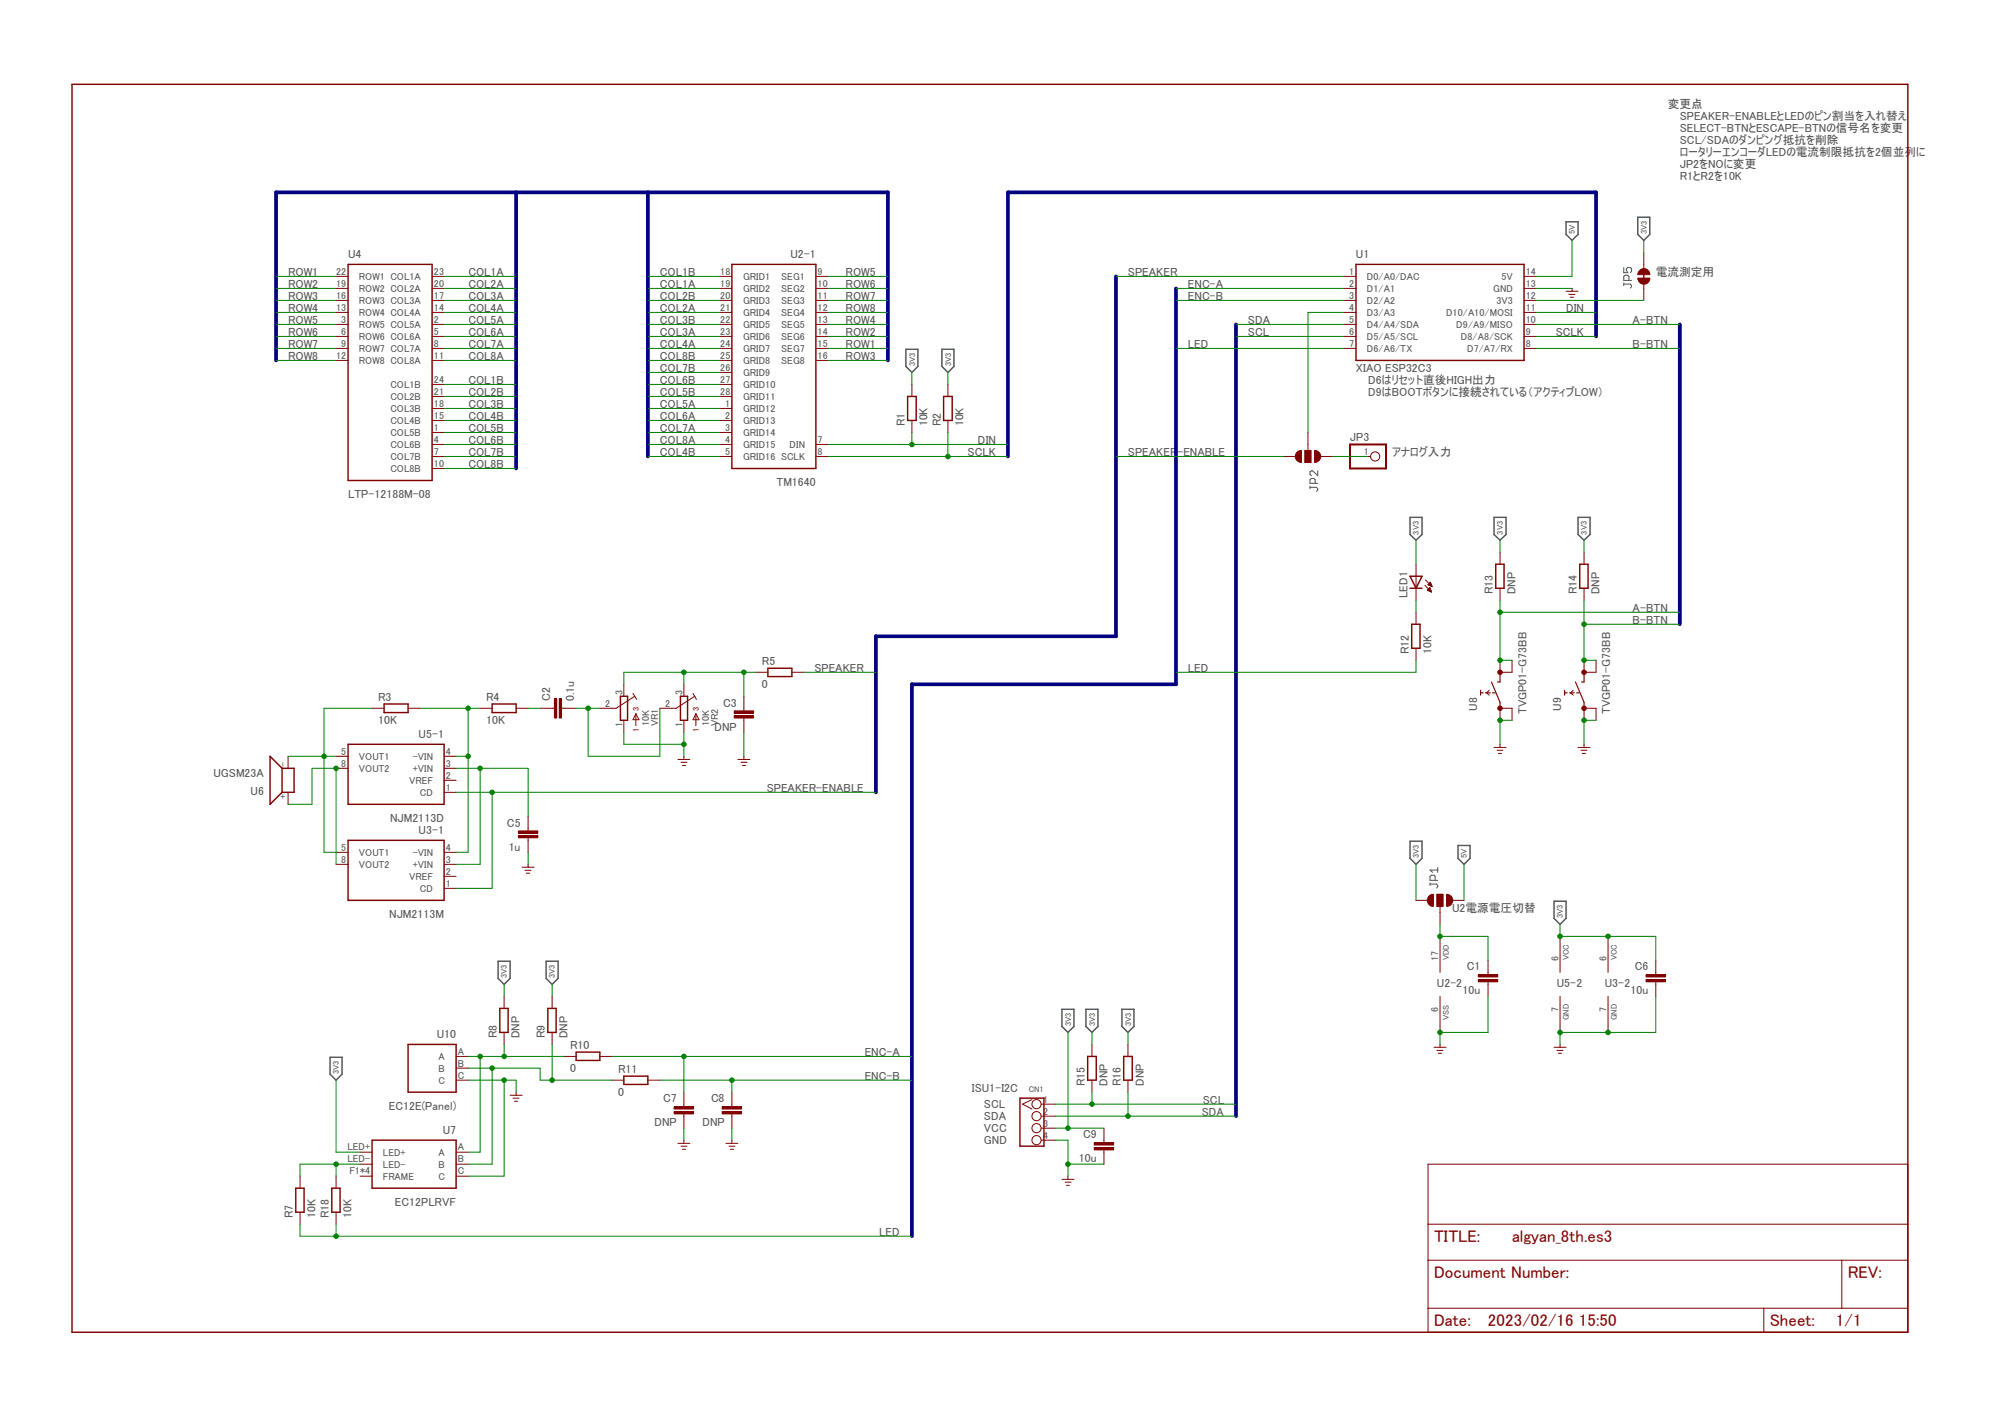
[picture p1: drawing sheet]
<svg xmlns="http://www.w3.org/2000/svg" width="297mm" height="210mm" viewBox="0 0 297 210" stroke-linecap="round" stroke-linejoin="round" font-family="sans-serif">
<path d="M10.3 12.3l276.4 185.4M286.7 12.3l-276.4 185.4" fill="none" stroke="#fff" stroke-width=".15"/>
<g fill="none" stroke="#505050" stroke-width=".15">
<path d="M240.5 39.6v.8h.6l-.2-.4v-.2l.2-.2h.4l.2 .2v.4l-.2 .2M240.5 42.1h1l.2 .2-.2 .4M240.5 41.9v.4M241.3 41.5v-.6l-.2-.1h-.4l-.2 .1v.6h1.2M194.1 72.2h.9l.2 .2-.2 .4M194.1 72v.4M194.8 71.6v-.6l-.2-.1h-.3l-.2 .1v.6h1.1M195.2 69.7v.7l-.8-.7-.3 .2v.4l.2 .1M211.8 130.9h1l.2 .2-.2 .4M211.8 130.8v.3M212.6 130.4v-.6l-.2-.2h-.4l-.2 .2v.6h1.2M213 128.5v.7"/>
<path d="M213 128.9h-1.2l.4 .3"/>
</g>
<g fill="none" stroke="#505050" stroke-width=".21">
<path d="M232 32.9h1.8v1.8l-.9 .9-.9-.9zM242.6 32.2h1.8v2.5l-.9 .9-.9-.9zM134.2 51.7h1.8v2.6l-.9 .9-.9-.9zM139.5 51.7h1.8v2.6l-.9 .9-.9-.9zM208.9 76.6h1.8v2.6l-.9 .8-.9-.8zM221.3 76.6h1.8v2.6l-.9 .8-.9-.8zM233.8 76.6h1.7v2.6l-.8 .8-.9-.8zM208.9 124.6h1.8v2.5l-.9 .9-.9-.9zM216 125.2h1.8v1.9l-.9 .9-.9-.9zM230.2 133.5h1.8v2.5l-.9 .9-.9-.9zM48.9 156.6h1.8v2.5l-.9 .9-.9-.9zM73.8 142.4h1.8v2.5l-.9 .9-.9-.9z"/>
<path d="M80.9 142.4h1.8v2.5l-.9 .9-.9-.9zM157.3 149.5h1.8v2.5l-.9 .9-.9-.9zM160.9 149.5h1.7v2.5l-.8 .9-.9-.9zM166.2 149.5h1.8v2.5l-.9 .9-.9-.9z"/>
</g>
<path d="M10.7 12.5h271.9v184.8h-271.9zM51.6 39.2h12.4v32h-12.4zM108.4 39.2h12.5v30.2h-12.5zM200.9 39.2h24.9v14.2h-24.9zM55.1 168.9h12.5v7.1h-12.5z" fill="none" stroke="#800000" stroke-width=".21"/>
<g fill="none" stroke="#800000" stroke-width=".15">
<path d="M49.8 42.7h1.8M49.8 44.5h1.8M49.8 40.9h1.8M49.8 46.3h1.8M49.8 48h1.8M49.8 49.8h1.8M49.8 51.6h1.8M49.8 53.4h1.8M64 42.7h1.8M64 44.5h1.8M64 40.9h1.8M64 46.3h1.8"/>
<path d="M64 48h1.8M64 49.8h1.8M64 51.6h1.8M64 53.4h1.8M64 56.9h1.8M64 58.7h1.8M106.6 42.7h1.8M106.6 44.5h1.8M106.6 40.9h1.8M106.6 46.3h1.8M106.6 48h1.8M106.6 49.8h1.8"/>
<path d="M106.6 51.6h1.8M106.6 53.4h1.8M106.6 56.9h1.8M106.6 58.7h1.8M106.6 55.2h1.8M120.9 42.7h1.7M120.9 44.5h1.7M120.9 40.9h1.7M120.9 46.3h1.7M120.9 48h1.7M120.9 49.8h1.7M120.9 51.6h1.7"/>
<path d="M120.9 53.4h1.7M199.1 42.7h1.8M199.1 44.5h1.8M199.1 40.9h1.8M199.1 46.3h1.8M199.1 48h1.8M199.1 49.8h1.8M199.1 51.6h1.8M225.8 42.7h1.7M225.8 44.5h1.7M225.8 40.9h1.7M225.8 46.3h1.7"/>
<path d="M225.8 48h1.7M225.8 49.8h1.7M225.8 51.6h1.7M64 60.5h1.8M64 62.3h1.8M64 64.1h1.8M64 65.8h1.8M64 67.6h1.8M64 69.4h1.8M106.6 60.5h1.8M106.6 62.3h1.8M106.6 64.1h1.8"/>
<path d="M106.6 65.8h1.8M106.6 67.6h1.8M120.9 65.8h1.7M120.9 67.6h1.7M222.2 99.6h1.8M220.6 102.2l-.4 .4 .4 .4M222.2 104.9h1.8M213.3 138.7v5.3M213.3 147.6v5.3M53.3 172.4h1.8M53.3 170.6h1.8M53.3 174.2h1.8"/>
<path d="M67.6 172.4h1.7M67.6 170.6h1.7M67.6 174.2h1.7M211.5 172.4h71.1v24.9h-71.1zM211.5 186.6h71.1M211.5 193.8h71.1M211.5 181.3h71.1M261.3 193.8v3.5M272.8 186.6v7.2"/>
</g>
<path d="M222.2 99.6v1.4h-.4M219.3 102.6h.4M219.3 102.2v.8M220 102.6h.8M220.9 101l1.3 3v.9M221.1 102.6h.4" fill="none" stroke="#800000" stroke-width=".17"/>
<circle cx="222.2" cy="104.9" r=".33" fill="#800000"/>
<circle cx="222.2" cy="104.9" r=".33" fill="none" stroke="#800000" stroke-width=".15"/>
<circle cx="222.2" cy="99.6" r=".33" fill="#800000"/>
<g fill="none" stroke="#800000" stroke-width=".15">
<path d="M222.2 97.8v1.8M224 97.8v1.8M234.7 99.6h1.7M222.2 104.9v1.8M224 104.9v1.8M233 102.2l-.3 .4 .3 .4M234.7 104.9h1.7"/>
<circle cx="222.2" cy="99.6" r=".33"/>
</g>
<path d="M234.7 99.6v1.4h-.4M231.8 102.6h.4M231.8 102.2v.8M232.5 102.6h.7M233.4 101l1.3 3v.9M233.6 102.6h.3" fill="none" stroke="#800000" stroke-width=".17"/>
<circle cx="234.7" cy="104.9" r=".33" fill="#800000"/>
<circle cx="234.7" cy="104.9" r=".33" fill="none" stroke="#800000" stroke-width=".15"/>
<circle cx="234.7" cy="99.6" r=".33" fill="#800000"/>
<g fill="none" stroke="#800000" stroke-width=".15">
<path d="M135.1 56.9v1.8M140.4 56.9v1.8M232 43.1h1.8M232.4 43.6h.9M232.6 44h.5M232.9 42.7v.4M135.1 62.3v1.8M140.4 62.3v1.8M112 99.6h1.7M117.3 99.6h1.8M209.8 83.6v5.3M209.8 90.7v1.8"/>
<path d="M209.8 96v1.8M211.1 86.7l.9 1M211.2 85.9l.9 1M211.5 87.4h.4M211.5 87.3h.4M211.5 86.6h.5M211.5 87.5h.5M211.6 86.5h.4M211.6 87.3h.3M211.6 86.7h.4M211.6 87.5h.4M211.6 87.2h.3"/>
<path d="M211.7 86.5h.3M211.7 87.2h.1M211.7 86.4h.3M211.7 87.1h.1M211.8 86.7h.3M211.8 86.4h.1M211.8 87.5h.2M211.8 86.3h.1M211.8 87l.2 .7-.5-.3zM211.8 87.1h.1M211.9 86.2l.2 .7-.6-.3zM211.9 86.7h.2"/>
<path d="M211.9 86.3h.1M211.9 87.6h.1M212 86.8h.1M212 87.7h.1M212.1 86.9h.1M222.2 81.8v1.8M222.2 87.1v1.8M234.7 81.8v1.8M234.7 87.1v1.8M234.7 97.8v1.8M236.4 97.8v1.8M42.7 112v1.8"/>
<path d="M42.7 117.3v1.8M49.8 113.8h1.8M49.8 112h1.8M55.1 104.9h1.8M60.5 104.9h1.7M65.8 117.3h1.8M65.8 115.6h1.8M65.8 113.8h1.8M65.8 112h1.8M71.1 104.9h1.8M76.5 104.9h1.7M80 104.9h2.1"/>
<path d="M82.1 103.5h.4v2.8h-.4zM82.8 103.5h.4v2.8h-.4zM83.2 104.9h2.1M92.4 101.3v1.8M92.4 106.7v1.8M93.8 102.7l.2 .4M94 103.1l-2.7 1.8h-2.4M94 103.1l.3 .5M94.2 105.7v1.8M94.2 105.7l.5 .9h-.9zM100.4 112.5h1.8M100.9 112.9h.9"/>
<path d="M101.1 113.4h.5M101.3 101.3v1.8M101.3 106.7v1.8M101.3 112v.5M102.7 102.7l.2 .4M102.9 103.1l-2.7 1.8h-2.5M102.9 103.1l.3 .5M103.1 105.7l.4 .9h-.8zM103.1 105.7v1.8M108.8 106h2.8v.3h-2.8zM108.8 105.3h2.8v.3h-2.8zM109.3 112.5h1.8"/>
<path d="M109.8 112.9h.9M110 113.4h.4M110.2 103.1v2.2M110.2 106.3v2.2M110.2 112v.5M221.3 110.7h1.8M221.7 111.1h.9M222 111.6h.4M222.2 110.2v.5M233.8 110.7h1.7M234.2 111.1h.9M234.4 111.6h.5"/>
<path d="M234.7 104.9v1.8M234.7 110.2v.5M236.4 104.9v1.8M76.8 123.7h2.9v.4h-2.9zM76.8 123.1h2.9v.3h-2.9zM77.3 128.4h1.8M77.8 128.9h.9M78 129.3h.4M78.2 120.9v2.1M78.2 124.1v2.1M78.2 128v.4M231.1 138.7v5.3"/>
<path d="M74.7 147.6v1.8M74.7 152.9v1.8M81.8 147.6v1.8M81.8 152.9v1.8M83.6 156.5h1.7M88.9 156.5h1.7M90.6 160h1.8M96 160h1.7M212.4 155.1h1.8M212.9 155.6h.8M213.1 156h.4M213.3 154.7v.4"/>
<path d="M230.2 155.1h1.8M230.6 155.6h.9M230.8 156h.5M231.1 147.6v5.3M231.1 154.7v.4M243.8 145.1h2.9v.3h-2.9zM243.8 144.4h2.9v.3h-2.9zM245.3 142.2v2.2M245.3 145.4v2.2M44.4 174.2v1.8M44.4 179.5v1.8M75.6 162.2h1.7"/>
<path d="M76 162.6h.9M76.2 163.1h.5M76.5 161.8v.4M99.9 164.6h2.8v.4h-2.8zM99.9 163.9h2.8v.4h-2.8zM100.4 169.3h1.8M100.9 169.8h.9M101.1 170.2h.5M101.3 161.8v2.1M101.3 165v2.1M101.3 168.9v.4M107 164.6h2.9v.4h-2.9z"/>
<path d="M107 163.9h2.9v.4h-2.9zM107.5 169.3h1.8M108 169.8h.9M108.2 170.2h.5M108.4 161.8v2.1M108.4 165v2.1M108.4 168.9v.4"/>
<circle cx="234.7" cy="99.6" r=".33"/>
</g>
<g fill="none" stroke="#800000" stroke-width=".21">
<path d="M134.5 58.7h1.2v3.6h-1.2zM139.8 58.7h1.3v3.6h-1.3zM113.7 99h3.6v1.2h-3.6zM208.9 85.3h1.8l-.9 1.8zM208.9 87.1h1.8M209.1 92.5h1.3v3.5h-1.3zM221.6 83.6h1.2v3.5h-1.2zM234 83.6h1.2v3.5h-1.2zM41.8 113.8h1.8v3.5h-1.8M41.8 113.8v3.5M41.8 113.8l-1.8-1.8v7.1l1.8-1.8M51.6 110.2h14.2v8.9h-14.2z"/>
<path d="M56.9 104.3h3.6v1.2h-3.6zM72.9 104.3h3.6v1.2h-3.6zM91.9 103.1h1.1v3.6h-1.1zM100.8 103.1h1.1v3.6h-1.1zM74 149.4h1.3v3.5h-1.3zM81.2 149.4h1.2v3.5h-1.2zM85.3 155.8h3.6v1.3h-3.6zM92.4 159.4h3.6v1.2h-3.6zM43.8 176h1.2v3.5h-1.2z"/>
</g>
<path d="M82.3 103.5v2.8M83 103.5v2.8M108.8 106.2h2.8M108.8 105.5h2.8M76.8 123.9h2.9M76.8 123.2h2.9M243.8 145.2h2.9M243.8 144.5h2.9M99.9 164.8h2.8M99.9 164.1h2.8M107 164.8h2.9M107 164.1h2.9" fill="none" stroke="#800000" stroke-width=".34"/>
<path d="M214.3 132.5a.89 .89 0 0 1 .9 .9 .89 .89 0 0 1-.9 .8z" fill-rule="evenodd" fill="#800000"/>
<path d="M214.3 132.5a.89 .89 0 0 1 .9 .9 .89 .89 0 0 1-.9 .8z" fill="none" stroke="#800000" stroke-width=".15"/>
<path d="M211.6 132.8l.2-.2 .5-.1v1.7a.89 .89 0 0 1-.8-.4 .89 .89 0 0 1 .1-1z" fill-rule="evenodd" fill="#800000"/>
<path d="M211.6 132.8l.2-.2 .5-.1v1.7a.89 .89 0 0 1-.8-.4 .89 .89 0 0 1 .1-1zM212.9 132.5h.8v1.7h-.8zM213.3 134.2v.9" fill="none" stroke="#800000" stroke-width=".15"/>
<path d="M212.9 132.5h.8v1.7h-.8z" fill-rule="evenodd" fill="#800000"/>
<g fill="none" stroke="#800000" stroke-width=".15">
<path d="M209.8 133.3h1.7M212.9 132.5h.8v1.7h-.8zM213.3 135.1v1.8M215.1 133.3h1.8M219 145.1h2.9v.3h-2.9zM219 144.4h2.9v.3h-2.9zM220.4 142.2v2.2M220.4 145.4v2.2M152.9 162.9l-1.4 .6 1.4 .8M154.3 163.5h2.1M154.3 165.3h2.1M154.3 167.1h2.1"/>
<path d="M154.3 168.9h2.1M157.3 174.7h1.8M157.8 175.1h.9M158 175.6h.4M158.2 174.2v.5M162.1 170h2.9v.3h-2.9zM162.1 169.2h2.9v.4h-2.9zM163.5 167.1v2.1M163.5 170.3v2.1"/>
<circle cx="153.5" cy="167.1" r=".68"/>
<circle cx="153.5" cy="165.3" r=".68"/>
<circle cx="153.5" cy="163.5" r=".68"/>
<circle cx="153.5" cy="168.9" r=".68"/>
</g>
<path d="M219 145.2h2.9M219 144.5h2.9M162.1 170.1h2.9M162.1 169.4h2.9" fill="none" stroke="#800000" stroke-width=".34"/>
<path d="M151.1 162.6h3.5v7.2h-3.5z" fill="none" stroke="#800000" stroke-width=".21"/>
<path d="M243 39.9l.5-.1v.9h-.9l.2-.5z" fill-rule="evenodd" fill="#800000"/>
<path d="M243 39.9l.5-.1v.9h-.9l.2-.5z" fill="none" stroke="#800000" stroke-width=".15"/>
<path d="M243.5 39.8a.83 .83 0 0 1 .9 .9h-.9z" fill-rule="evenodd" fill="#800000"/>
<path d="M243.5 39.8a.83 .83 0 0 1 .9 .9h-.9z" fill="none" stroke="#800000" stroke-width=".15"/>
<path d="M242.6 41.2h1.8a.89 .89 0 0 1-.9 .9 .89 .89 0 0 1-.9-.9z" fill-rule="evenodd" fill="#800000"/>
<g fill="none" stroke="#800000" stroke-width=".15">
<path d="M243.5 37.4v2.4M242.6 41.2h1.8a.89 .89 0 0 1-.9 .9 .89 .89 0 0 1-.9-.9zM243.5 42.1v2.4M202.6 67.6h.4M49.8 128h1.8M49.8 126.2h1.8M65.8 131.6h1.8M65.8 129.8h1.8M65.8 128h1.8M65.8 126.2h1.8M238.2 138.7v5.3M67.6 156.5h1.7"/>
<path d="M67.6 158.2h1.7M67.6 160h1.7M161.8 154.7v1.8M161.8 160v1.8M167.1 154.7v1.8M167.1 160v1.8M238.2 147.6v5.3"/>
<circle cx="203.7" cy="67.6" r=".68"/>
</g>
<path d="M243.5 40.2v1.3M51.6 124.5h14.2v8.8h-14.2zM60.5 154.7h7.1v7.1h-7.1zM161.1 156.5h1.3v3.5h-1.3zM166.5 156.5h1.2v3.5h-1.2z" fill="none" stroke="#800000" stroke-width=".21"/>
<path d="M200 65.8h5.3v3.6h-5.3z" fill="none" stroke="#800000" stroke-width=".3"/>
<path d="M192 67.1l.3-.3 .5-.1v1.8a.89 .89 0 0 1-.8-.5 .89 .89 0 0 1 0-.9z" fill-rule="evenodd" fill="#800000"/>
<path d="M192 67.1l.3-.3 .5-.1v1.8a.89 .89 0 0 1-.8-.5 .89 .89 0 0 1 0-.9z" fill="none" stroke="#800000" stroke-width=".15"/>
<path d="M194.7 66.7a.89 .89 0 0 1 .9 .9 .89 .89 0 0 1-.9 .9z" fill-rule="evenodd" fill="#800000"/>
<path d="M193.3 66.7h.9v1.8h-.9zM193.8 65.8v.9M194.7 66.7a.89 .89 0 0 1 .9 .9 .89 .89 0 0 1-.9 .9z" fill="none" stroke="#800000" stroke-width=".15"/>
<path d="M193.3 66.7h.9v1.8h-.9z" fill-rule="evenodd" fill="#800000"/>
<path d="M190.2 67.6h1.8M193.3 66.7h.9v1.8h-.9zM193.8 64.1v1.7M195.5 67.6h1.8M49.8 174.2v1.8M49.8 179.5v1.8" fill="none" stroke="#800000" stroke-width=".15"/>
<path d="M49.1 176h1.3v3.5h-1.3z" fill="none" stroke="#800000" stroke-width=".21"/>
<path d="M76.5 28.5v40.9M96 28.5v39.1M40.9 53.4v-24.9h90.6v24.9M165.3 40.9v53.3h-35.5v23.1M174.2 42.7v58.6h-39.1v81.8M183.1 48v117.3M236.4 49.8v-21.3h-87.1v39.1M248.8 48v44.5" fill="none" stroke="#000080" stroke-width=".55"/>
<path d="M135.1 55.2v1.7M140.4 55.2v1.7M231.1 136.9v1.8h14.2v3.5" fill="none" stroke="#008000" stroke-width=".15"/>
<circle cx="231.1" cy="138.7" r=".33" fill="#008000"/>
<circle cx="231.1" cy="138.7" r=".33" fill="none" stroke="#008000" stroke-width=".15"/>
<circle cx="238.2" cy="138.7" r=".33" fill="#008000"/>
<g fill="none" stroke="#008000" stroke-width=".15">
<path d="M243.5 35.6v1.8M209.8 128v5.3M74.7 145.8v1.8M81.8 145.8v1.8M158.2 152.9v14.2M156.4 167.1h7.1"/>
<circle cx="238.2" cy="138.7" r=".33"/>
</g>
<circle cx="158.2" cy="167.1" r=".33" fill="#008000"/>
<g fill="none" stroke="#008000" stroke-width=".15">
<path d="M122.6 65.8h26.7M135.1 64.1v1.7M209.8 80v3.6M222.2 80v1.8M234.7 80v1.8M49.8 160v10.6h3.5M161.8 152.9v1.8M167.1 152.9v1.8"/>
<circle cx="158.2" cy="167.1" r=".33"/>
</g>
<circle cx="135.1" cy="65.8" r=".33" fill="#008000"/>
<g fill="none" stroke="#008000" stroke-width=".15">
<path d="M227.5 46.3h8.9M122.6 67.6h26.7M140.4 64.1v3.5"/>
<circle cx="135.1" cy="65.8" r=".33"/>
</g>
<circle cx="140.4" cy="67.6" r=".33" fill="#008000"/>
<g fill="none" stroke="#008000" stroke-width=".15">
<path d="M40.9 49.8h8.9M40.9 40.9h8.9M40.9 42.7h8.9M40.9 46.3h8.9M40.9 44.5h8.9M40.9 51.6h8.9M40.9 48h8.9M40.9 53.4h8.9M65.8 49.8h10.7M65.8 40.9h10.7M65.8 42.7h10.7M65.8 46.3h10.7"/>
<path d="M65.8 44.5h10.7M65.8 51.6h10.7M65.8 48h10.7M65.8 53.4h10.7M65.8 56.9h10.7M65.8 58.7h10.7M96 49.8h10.6M96 40.9h10.6M96 42.7h10.6M96 46.3h10.6M96 44.5h10.6M96 51.6h10.6"/>
<path d="M96 48h10.6M96 53.4h10.6M96 56.9h10.6M96 58.7h10.6M96 55.2h10.6M122.6 49.8h8.9M122.6 40.9h8.9M122.6 42.7h8.9M122.6 46.3h8.9M122.6 44.5h8.9M122.6 51.6h8.9M122.6 48h8.9"/>
<path d="M122.6 53.4h8.9M227.5 49.8h8.9M65.8 60.5h10.7M65.8 62.3h10.7M65.8 64.1h10.7M65.8 65.8h10.7M65.8 67.6h10.7M65.8 69.4h10.7M96 60.5h10.6M96 62.3h10.6M96 64.1h10.6M96 65.8h10.6"/>
<path d="M96 67.6h10.6M55.1 104.9h-7.1v7.1h1.8"/>
<circle cx="140.4" cy="67.6" r=".33"/>
</g>
<circle cx="48" cy="112" r=".33" fill="#008000"/>
<g fill="none" stroke="#008000" stroke-width=".15">
<path d="M42.7 112h5.3v14.2h1.8M62.2 104.9h8.9M69.3 104.9v7.1h-1.7"/>
<circle cx="48" cy="112" r=".33"/>
</g>
<circle cx="69.3" cy="104.9" r=".33" fill="#008000"/>
<g fill="none" stroke="#008000" stroke-width=".15">
<path d="M69.3 112v14.2"/>
<circle cx="69.3" cy="104.9" r=".33"/>
</g>
<circle cx="69.3" cy="112" r=".33" fill="#008000"/>
<g fill="none" stroke="#008000" stroke-width=".15">
<path d="M42.7 119.1h3.5v-5.3h3.6v14.2M67.6 126.2h1.7"/>
<circle cx="69.3" cy="112" r=".33"/>
</g>
<circle cx="49.8" cy="113.8" r=".33" fill="#008000"/>
<g fill="none" stroke="#008000" stroke-width=".15">
<path d="M67.6 113.8h10.6v7.1M71.1 113.8v14.2M78.2 104.9h1.8"/>
<circle cx="49.8" cy="113.8" r=".33"/>
</g>
<circle cx="71.1" cy="113.8" r=".33" fill="#008000"/>
<g fill="none" stroke="#008000" stroke-width=".15">
<path d="M67.6 128h3.5M245.3 147.6v5.3h-14.2v1.8"/>
<circle cx="71.1" cy="113.8" r=".33"/>
</g>
<circle cx="231.1" cy="152.9" r=".33" fill="#008000"/>
<circle cx="231.1" cy="152.9" r=".33" fill="none" stroke="#008000" stroke-width=".15"/>
<circle cx="238.2" cy="152.9" r=".33" fill="#008000"/>
<g fill="none" stroke="#008000" stroke-width=".15">
<path d="M92.4 108.5v1.7h8.9M101.3 108.5v3.5M78.2 126.2v1.8"/>
<circle cx="238.2" cy="152.9" r=".33"/>
</g>
<circle cx="101.3" cy="110.2" r=".33" fill="#008000"/>
<g fill="none" stroke="#008000" stroke-width=".15">
<path d="M110.2 108.5v3.5M69.3 160h7.2v1.8M74.7 160v14.2h-5.4"/>
<circle cx="101.3" cy="110.2" r=".33"/>
</g>
<circle cx="74.7" cy="160" r=".33" fill="#008000"/>
<g fill="none" stroke="#008000" stroke-width=".15">
<path d="M220.4 147.6v5.3h-7.1v1.8M101.3 167.1v1.8M108.4 167.1v1.8"/>
<circle cx="74.7" cy="160" r=".33"/>
</g>
<circle cx="213.3" cy="152.9" r=".33" fill="#008000"/>
<g fill="none" stroke="#008000" stroke-width=".15">
<path d="M227.5 42.7h5.4M156.4 168.9h1.8v5.3M158.2 172.4h5.3"/>
<circle cx="213.3" cy="152.9" r=".33"/>
</g>
<circle cx="158.2" cy="172.4" r=".33" fill="#008000"/>
<g fill="none" stroke="#008000" stroke-width=".15">
<path d="M224 106.7h-1.8v3.5"/>
<circle cx="158.2" cy="172.4" r=".33"/>
</g>
<circle cx="222.2" cy="106.7" r=".33" fill="#008000"/>
<g fill="none" stroke="#008000" stroke-width=".15">
<path d="M236.4 106.7h-1.7v3.5"/>
<circle cx="222.2" cy="106.7" r=".33"/>
</g>
<circle cx="234.7" cy="106.7" r=".33" fill="#008000"/>
<g fill="none" stroke="#008000" stroke-width=".15">
<path d="M85.3 104.9h3.6M87.1 104.9v7.1h10.6v-7.1"/>
<circle cx="234.7" cy="106.7" r=".33"/>
</g>
<circle cx="87.1" cy="104.9" r=".33" fill="#008000"/>
<g fill="none" stroke="#008000" stroke-width=".15">
<path d="M101.3 99.6v1.7M110.2 99.6h-17.8v1.7"/>
<circle cx="87.1" cy="104.9" r=".33"/>
</g>
<circle cx="101.3" cy="99.6" r=".33" fill="#008000"/>
<g fill="none" stroke="#008000" stroke-width=".15">
<path d="M112 99.6h-1.8v3.5"/>
<circle cx="101.3" cy="99.6" r=".33"/>
</g>
<circle cx="110.2" cy="99.6" r=".33" fill="#008000"/>
<g fill="none" stroke="#008000" stroke-width=".15">
<path d="M67.6 117.3h62.2M72.9 117.3v14.3"/>
<circle cx="110.2" cy="99.6" r=".33"/>
</g>
<circle cx="72.9" cy="117.3" r=".33" fill="#008000"/>
<g fill="none" stroke="#008000" stroke-width=".15">
<path d="M165.3 40.9h33.8M165.3 67.6h24.9M119.1 99.6h10.7M67.6 131.6h5.3M74.7 154.7v1.8M83.6 156.5h-12.5v14.1h-1.8"/>
<circle cx="72.9" cy="117.3" r=".33"/>
</g>
<circle cx="74.7" cy="156.5" r=".33" fill="#008000"/>
<g fill="none" stroke="#008000" stroke-width=".15">
<path d="M69.3 156.5h1.8"/>
<circle cx="74.7" cy="156.5" r=".33"/>
</g>
<circle cx="71.1" cy="156.5" r=".33" fill="#008000"/>
<g fill="none" stroke="#008000" stroke-width=".15">
<path d="M81.8 154.7v5.3M90.6 160h-10.6v-1.8h-7.1v14.2h-3.6"/>
<circle cx="71.1" cy="156.5" r=".33"/>
</g>
<circle cx="81.8" cy="160" r=".33" fill="#008000"/>
<g fill="none" stroke="#008000" stroke-width=".15">
<path d="M69.3 158.2h3.6"/>
<circle cx="81.8" cy="160" r=".33"/>
</g>
<circle cx="72.9" cy="158.2" r=".33" fill="#008000"/>
<g fill="none" stroke="#008000" stroke-width=".15">
<path d="M90.6 156.5h44.5M101.3 156.5v5.3"/>
<circle cx="72.9" cy="158.2" r=".33"/>
</g>
<circle cx="101.3" cy="156.5" r=".33" fill="#008000"/>
<g fill="none" stroke="#008000" stroke-width=".15">
<path d="M174.2 42.7h24.9M97.7 160h37.4M108.4 160v1.8"/>
<circle cx="101.3" cy="156.5" r=".33"/>
</g>
<circle cx="108.4" cy="160" r=".33" fill="#008000"/>
<g fill="none" stroke="#008000" stroke-width=".15">
<path d="M174.2 44.5h24.9M209.8 97.8v1.8h-35.6M44.4 181.3v1.8h90.7M49.8 181.3v1.8"/>
<circle cx="108.4" cy="160" r=".33"/>
</g>
<circle cx="49.8" cy="183.1" r=".33" fill="#008000"/>
<g fill="none" stroke="#008000" stroke-width=".15">
<path d="M174.2 51.6h24.9M248.8 90.7h-26.6v7.1h1.8"/>
<circle cx="49.8" cy="183.1" r=".33"/>
</g>
<circle cx="222.2" cy="97.8" r=".33" fill="#008000"/>
<g fill="none" stroke="#008000" stroke-width=".15">
<path d="M222.2 88.9v1.8"/>
<circle cx="222.2" cy="97.8" r=".33"/>
</g>
<circle cx="222.2" cy="90.7" r=".33" fill="#008000"/>
<g fill="none" stroke="#008000" stroke-width=".15">
<path d="M227.5 48h21.3M248.8 92.5h-14.1v5.3h1.7"/>
<circle cx="222.2" cy="90.7" r=".33"/>
</g>
<circle cx="234.7" cy="97.8" r=".33" fill="#008000"/>
<g fill="none" stroke="#008000" stroke-width=".15">
<path d="M234.7 88.9v3.6"/>
<circle cx="234.7" cy="97.8" r=".33"/>
</g>
<circle cx="234.7" cy="92.5" r=".33" fill="#008000"/>
<g fill="none" stroke="#008000" stroke-width=".15">
<path d="M232.9 35.6v5.3h-5.4M199.1 46.3h-5.3v17.8M227.5 51.6h21.3M213.3 136.9v1.8h7.1v3.5M216.9 128v5.3"/>
<circle cx="234.7" cy="92.5" r=".33"/>
</g>
<circle cx="213.3" cy="138.7" r=".33" fill="#008000"/>
<g fill="none" stroke="#008000" stroke-width=".15">
<path d="M183.1 48h16M156.4 165.3h26.7M167.1 161.8v3.5"/>
<circle cx="213.3" cy="138.7" r=".33"/>
</g>
<circle cx="167.1" cy="165.3" r=".33" fill="#008000"/>
<g fill="none" stroke="#008000" stroke-width=".15">
<path d="M183.1 49.8h16M156.4 163.5h26.7M161.8 161.8v1.7"/>
<circle cx="167.1" cy="165.3" r=".33"/>
</g>
<circle cx="161.8" cy="163.5" r=".33" fill="#008000"/>
<g fill="none" stroke="#008000" stroke-width=".15">
<path d="M227.5 44.5h16M49.8 172.4v1.8M53.3 172.4h-8.9v1.8"/>
<circle cx="161.8" cy="163.5" r=".33"/>
</g>
<circle cx="49.8" cy="172.4" r=".33" fill="#008000"/>
<g fill="none" stroke="#008000" stroke-width=".15">
<path d="M197.3 67.6h5.3M209.8 88.9v1.8"/>
<circle cx="49.8" cy="172.4" r=".33"/>
</g>
<g font-size="2.5" fill="#800000">
<text x="212.4" y="184">TITLE:</text>
<text x="224" y="184">algyan_8th.es3</text>
<text x="212.4" y="189.3">Document Number:</text>
<text x="273.7" y="189.3">REV:</text>
<text x="212.4" y="196.4">Date:</text>
<text x="220.4" y="196.4">2023/02/16 15:50</text>
<text x="262.2" y="196.4">Sheet:</text>
<text x="271.9" y="196.4">1/1</text>
</g>
<g font-size="1.7" fill="#505050">
<text x="247.1" y="16">変更点</text>
<text x="248.8" y="17.8">SPEAKER-ENABLEとLEDのピン割当を入れ替え</text>
<text x="248.8" y="19.6">SELECT-BTNとESCAPE-BTNの信号名を変更</text>
<text x="248.8" y="21.4">SCL/SDAのダンピング抵抗を削除</text>
<text x="248.8" y="23.2">ロータリーエンコーダLEDの電流制限抵抗を2個並列に</text>
<text x="248.8" y="24.9">JP2をNOに変更</text>
<text x="248.8" y="26.7">R1とR2を10K</text>
<text x="42.7" y="40.9">ROW1</text>
<text x="51.6" y="38.3">U4</text>
<text x="69.4" y="40.9">COL1A</text>
<text x="97.7" y="40.9">COL1B</text>
<text x="117.1" y="38.3">U2-1</text>
<text x="125.3" y="40.9">ROW5</text>
<text x="167.1" y="40.9">SPEAKER</text>
<text x="200.9" y="38.3">U1</text>
<text x="245.3" y="40.9">電流測定用</text>
<text x="42.7" y="42.7">ROW2</text>
<text x="42.7" y="44.5">ROW3</text>
<text x="42.7" y="46.3">ROW4</text>
<text x="69.4" y="42.7">COL2A</text>
<text x="69.4" y="44.5">COL3A</text>
<text x="69.4" y="46.3">COL4A</text>
<text x="97.7" y="42.7">COL1A</text>
<text x="97.7" y="46.3">COL2A</text>
<text x="97.7" y="44.5">COL2B</text>
<text x="125.3" y="42.7">ROW6</text>
<text x="125.3" y="44.5">ROW7</text>
<text x="125.3" y="46.3">ROW8</text>
<text x="176" y="42.7">ENC-A</text>
<text x="176" y="44.5">ENC-B</text>
<text x="232" y="46.3">DIN</text>
<text x="42.7" y="48">ROW5</text>
<text x="42.7" y="49.8">ROW6</text>
<text x="42.7" y="51.6">ROW7</text>
<text x="42.7" y="53.4">ROW8</text>
<text x="69.4" y="48">COL5A</text>
<text x="69.4" y="49.8">COL6A</text>
<text x="69.4" y="51.6">COL7A</text>
<text x="69.4" y="53.4">COL8A</text>
<text x="97.7" y="49.8">COL3A</text>
<text x="97.7" y="51.6">COL4A</text>
<text x="97.7" y="48">COL3B</text>
<text x="97.7" y="53.4">COL8B</text>
<text x="125.3" y="51.6">ROW1</text>
<text x="125.3" y="49.8">ROW2</text>
<text x="125.3" y="53.4">ROW3</text>
<text x="125.3" y="48">ROW4</text>
<text x="176" y="51.6">LED</text>
<text x="184.9" y="48">SDA</text>
<text x="184.9" y="49.8">SCL</text>
<text x="230.5" y="49.8">SCLK</text>
<text x="241.8" y="48">A-BTN</text>
<text x="241.8" y="51.6">B-BTN</text>
<text x="69.4" y="56.9">COL1B</text>
<text x="69.4" y="58.7">COL2B</text>
<text x="97.7" y="58.7">COL5B</text>
<text x="97.7" y="56.9">COL6B</text>
<text x="97.7" y="55.2">COL7B</text>
<text x="200.9" y="55.2">XIAO ESP32C3</text>
<text x="202.7" y="58.7">D9はBOOTボタンに接続されている（アクティブLOW）</text>
<text x="202.7" y="56.9">D6はリセット直後HIGH出力</text>
<text x="69.4" y="60.5">COL3B</text>
<text x="69.4" y="62.3">COL4B</text>
<text x="69.4" y="64.1">COL5B</text>
<text x="69.4" y="65.8">COL6B</text>
<text x="97.7" y="60.5">COL5A</text>
<text x="97.7" y="62.3">COL6A</text>
<text x="97.7" y="64.1">COL7A</text>
<text x="97.7" y="65.8">COL8A</text>
<text x="134" y="63.2" transform="rotate(-90 134 63.2)">R1</text>
<text x="137.4" y="63.2" transform="rotate(-90 137.4 63.2)">10K</text>
<text x="139.4" y="63.2" transform="rotate(-90 139.4 63.2)">R2</text>
<text x="142.7" y="63.2" transform="rotate(-90 142.7 63.2)">10K</text>
<text x="144.9" y="65.8">DIN</text>
<text x="200" y="65.4">JP3</text>
<text x="69.4" y="67.6">COL7B</text>
<text x="69.4" y="69.4">COL8B</text>
<text x="97.7" y="67.6">COL4B</text>
<text x="143.3" y="67.6">SCLK</text>
<text x="167.1" y="67.6">SPEAKER-ENABLE</text>
<text x="206.2" y="67.6">アナログ入力</text>
<text x="51.6" y="73.8">LTP-12188M-08</text>
<text x="115" y="72.1">TM1640</text>
<text x="208.5" y="88.6" transform="rotate(-90 208.5 88.6)">LED1</text>
<text x="221.1" y="88" transform="rotate(-90 221.1 88)">R13</text>
<text x="224.5" y="88" transform="rotate(-90 224.5 88)">DNP</text>
<text x="233.6" y="88" transform="rotate(-90 233.6 88)">R14</text>
<text x="236.9" y="88" transform="rotate(-90 236.9 88)">DNP</text>
<text x="241.8" y="90.7">A-BTN</text>
<text x="241.8" y="92.5">B-BTN</text>
<text x="112.9" y="101.9">0</text>
<text x="112.9" y="98.6">R5</text>
<text x="120.6" y="99.6">SPEAKER</text>
<text x="176" y="99.6">LED</text>
<text x="208.7" y="96.9" transform="rotate(-90 208.7 96.9)">R12</text>
<text x="212" y="96.9" transform="rotate(-90 212 96.9)">10K</text>
<text x="56" y="107.2">10K</text>
<text x="56" y="103.8">R3</text>
<text x="72" y="107.2">10K</text>
<text x="72" y="103.8">R4</text>
<text x="81.5" y="103.8" transform="rotate(-90 81.5 103.8)">C2</text>
<text x="85" y="103.8" transform="rotate(-90 85 103.8)">0.1u</text>
<text x="107.1" y="104.6">C3</text>
<text x="218.8" y="105.3" transform="rotate(-90 218.8 105.3)">U8</text>
<text x="226.1" y="105.8" transform="rotate(-90 226.1 105.8)">TVGP01-G73BB</text>
<text x="231.3" y="105.3" transform="rotate(-90 231.3 105.3)">U9</text>
<text x="238.5" y="105.8" transform="rotate(-90 238.5 105.8)">TVGP01-G73BB</text>
<text x="62" y="109.3">U5-1</text>
<text x="105.8" y="108.2">DNP</text>
<text x="31.6" y="115">UGSM23A</text>
<text x="37.1" y="117.7">U6</text>
<text x="113.6" y="117.3">SPEAKER-ENABLE</text>
<text x="57.8" y="121.8">NJM2113D</text>
<text x="62" y="123.6">U3-1</text>
<text x="75.1" y="122.4">C5</text>
<text x="75.4" y="126">1u</text>
<text x="57.7" y="136">NJM2113M</text>
<text x="215.1" y="135.1">U2電源電圧切替</text>
<text x="217.3" y="143.7">C1</text>
<text x="242.2" y="143.7">C6</text>
<text x="212.8" y="146.2">U2-2</text>
<text x="216.7" y="147.3">10u</text>
<text x="230.6" y="146.2">U5-2</text>
<text x="237.7" y="146.2">U3-2</text>
<text x="241.6" y="147.3">10u</text>
<text x="64.7" y="153.8">U10</text>
<text x="73.6" y="153.8" transform="rotate(-90 73.6 153.8)">R8</text>
<text x="77" y="153.8" transform="rotate(-90 77 153.8)">DNP</text>
<text x="80.7" y="153.8" transform="rotate(-90 80.7 153.8)">R9</text>
<text x="84.1" y="153.8" transform="rotate(-90 84.1 153.8)">DNP</text>
<text x="84.5" y="155.4">R10</text>
<text x="84.5" y="158.8">0</text>
<text x="91.6" y="159">R11</text>
<text x="128.1" y="156.5">ENC-A</text>
<text x="128.1" y="160">ENC-B</text>
<text x="144" y="161.8">ISU1-I2C</text>
<text x="160.7" y="160.9" transform="rotate(-90 160.7 160.9)">R15</text>
<text x="164.1" y="160.9" transform="rotate(-90 164.1 160.9)">DNP</text>
<text x="166" y="160.9" transform="rotate(-90 166 160.9)">R16</text>
<text x="169.4" y="160.9" transform="rotate(-90 169.4 160.9)">DNP</text>
<text x="57.6" y="164.4">EC12E(Panel)</text>
<text x="65.6" y="168">U7</text>
<text x="91.6" y="162.3">0</text>
<text x="96.9" y="166.8">DNP</text>
<text x="98.2" y="163.3">C7</text>
<text x="104.1" y="166.8">DNP</text>
<text x="105.3" y="163.3">C8</text>
<text x="145.8" y="164.1">SCL</text>
<text x="145.8" y="165.9">SDA</text>
<text x="145.8" y="167.7">VCC</text>
<text x="178" y="165.3">SDA</text>
<text x="178.2" y="163.5">SCL</text>
<text x="145.8" y="169.5">GND</text>
<text x="159.8" y="172.2">10u</text>
<text x="160.4" y="168.6">C9</text>
<text x="58.5" y="178.6">EC12PLRVF</text>
<text x="43.4" y="180.4" transform="rotate(-90 43.4 180.4)">R7</text>
<text x="46.7" y="180.4" transform="rotate(-90 46.7 180.4)">10K</text>
<text x="48.7" y="180.4" transform="rotate(-90 48.7 180.4)">R18</text>
<text x="52.1" y="180.4" transform="rotate(-90 52.1 180.4)">10K</text>
<text x="130.3" y="183.1">LED</text>
</g>
<g font-size="1.5" fill="#505050">
<text x="49.8" y="40.7">22</text>
<text x="53.2" y="41.5">ROW1 COL1A</text>
<text x="64.3" y="40.7">23</text>
<text x="106.7" y="40.7">18</text>
<text x="110.1" y="41.4">GRID1</text>
<text x="115.7" y="41.5">SEG1</text>
<text x="121.1" y="40.7">9</text>
<text x="199.9" y="40.7">1</text>
<text x="202.5" y="41.5">D0/A0/DAC</text>
<text x="222.4" y="41.4">5V</text>
<text x="226" y="40.7">14</text>
<text x="49.8" y="42.5">19</text>
<text x="49.8" y="44.2">16</text>
<text x="49.8" y="46">13</text>
<text x="50.5" y="47.8">3</text>
<text x="53.2" y="43.3">ROW2 COL2A</text>
<text x="53.2" y="45">ROW3 COL3A</text>
<text x="53.2" y="46.8">ROW4 COL4A</text>
<text x="64.3" y="42.5">20</text>
<text x="64.3" y="44.2">17</text>
<text x="64.3" y="46">14</text>
<text x="64.3" y="47.8">2</text>
<text x="106.7" y="42.5">19</text>
<text x="106.7" y="44.2">20</text>
<text x="106.7" y="46">21</text>
<text x="106.7" y="47.8">22</text>
<text x="110.1" y="43.2">GRID2</text>
<text x="110.1" y="45">GRID3</text>
<text x="110.1" y="46.8">GRID4</text>
<text x="115.7" y="43.3">SEG2</text>
<text x="115.7" y="45">SEG3</text>
<text x="115.7" y="46.8">SEG4</text>
<text x="121.1" y="42.5">10</text>
<text x="121.1" y="44.2">11</text>
<text x="121.1" y="46">12</text>
<text x="121.1" y="47.8">13</text>
<text x="199.9" y="42.5">2</text>
<text x="199.9" y="44.2">3</text>
<text x="199.9" y="46">4</text>
<text x="199.9" y="47.8">5</text>
<text x="202.5" y="43.3">D1/A1</text>
<text x="202.5" y="45">D2/A2</text>
<text x="202.5" y="46.8">D3/A3</text>
<text x="214.2" y="46.8">D10/A10/MOSI</text>
<text x="221.2" y="43.2">GND</text>
<text x="221.7" y="45">3V3</text>
<text x="226" y="42.5">13</text>
<text x="226" y="44.2">12</text>
<text x="226" y="46">11</text>
<text x="226" y="47.8">10</text>
<text x="49.8" y="53.1">12</text>
<text x="50.5" y="49.6">6</text>
<text x="50.5" y="51.3">9</text>
<text x="53.2" y="48.6">ROW5 COL5A</text>
<text x="53.2" y="50.4">ROW6 COL6A</text>
<text x="53.2" y="52.1">ROW7 COL7A</text>
<text x="53.2" y="53.9">ROW8 COL8A</text>
<text x="64.3" y="49.6">5</text>
<text x="64.3" y="51.3">8</text>
<text x="64.3" y="53.1">11</text>
<text x="106.7" y="49.6">23</text>
<text x="106.7" y="51.3">24</text>
<text x="106.7" y="53.1">25</text>
<text x="110.1" y="48.6">GRID5</text>
<text x="110.1" y="50.3">GRID6</text>
<text x="110.1" y="52.1">GRID7</text>
<text x="110.1" y="53.9">GRID8</text>
<text x="115.7" y="48.6">SEG5</text>
<text x="115.7" y="50.4">SEG6</text>
<text x="115.7" y="52.1">SEG7</text>
<text x="115.7" y="53.9">SEG8</text>
<text x="121.1" y="49.6">14</text>
<text x="121.1" y="51.3">15</text>
<text x="121.1" y="53.1">16</text>
<text x="199.9" y="49.6">6</text>
<text x="199.9" y="51.3">7</text>
<text x="202.5" y="48.6">D4/A4/SDA</text>
<text x="202.5" y="50.4">D5/A5/SCL</text>
<text x="202.5" y="52.1">D6/A6/TX</text>
<text x="215.7" y="48.6">D9/A9/MISO</text>
<text x="216.4" y="50.3">D8/A8/SCK</text>
<text x="217.3" y="52.1">D7/A7/RX</text>
<text x="226" y="51.3">8</text>
<text x="226" y="49.6">9</text>
<text x="57.8" y="57.4">COL1B</text>
<text x="57.8" y="59.2">COL2B</text>
<text x="64.3" y="56.7">24</text>
<text x="64.3" y="58.5">21</text>
<text x="106.7" y="54.9">26</text>
<text x="106.7" y="56.7">27</text>
<text x="106.7" y="58.5">28</text>
<text x="110.1" y="55.7">GRID9</text>
<text x="110.1" y="57.4">GRID10</text>
<text x="110.1" y="59.2">GRID11</text>
<text x="57.8" y="61">COL3B</text>
<text x="57.8" y="62.8">COL4B</text>
<text x="57.8" y="64.6">COL5B</text>
<text x="64.3" y="60.2">18</text>
<text x="64.3" y="62">15</text>
<text x="64.3" y="63.8">1</text>
<text x="64.3" y="65.6">4</text>
<text x="107.4" y="60.2">1</text>
<text x="107.4" y="62">2</text>
<text x="107.4" y="63.8">3</text>
<text x="107.4" y="65.6">4</text>
<text x="110.1" y="61">GRID12</text>
<text x="110.1" y="62.8">GRID13</text>
<text x="110.1" y="64.6">GRID14</text>
<text x="121.1" y="65.6">7</text>
<text x="57.8" y="66.3">COL6B</text>
<text x="57.8" y="68.1">COL7B</text>
<text x="57.8" y="69.9">COL8B</text>
<text x="64.3" y="67.4">7</text>
<text x="64.3" y="69.1">10</text>
<text x="107.4" y="67.4">5</text>
<text x="110.1" y="66.3">GRID15</text>
<text x="110.1" y="68.1">GRID16 SCLK</text>
<text x="117" y="66.3">DIN</text>
<text x="121.1" y="67.4">8</text>
<text x="202" y="67.4">1</text>
<text x="89.7" y="104.6">2</text>
<text x="92.2" y="107.7" transform="rotate(-90 92.2 107.7)">1</text>
<text x="92.2" y="102.9" transform="rotate(-90 92.2 102.9)">3</text>
<text x="96.1" y="107.6" transform="rotate(-90 96.1 107.6)">10K</text>
<text x="97.5" y="107.6" transform="rotate(-90 97.5 107.6)">VR1</text>
<text x="98.6" y="104.6">2</text>
<text x="101.1" y="107.7" transform="rotate(-90 101.1 107.7)">1</text>
<text x="101.1" y="102.9" transform="rotate(-90 101.1 102.9)">3</text>
<text x="105" y="107.6" transform="rotate(-90 105 107.6)">10K</text>
<text x="106.4" y="107.6" transform="rotate(-90 106.4 107.6)">VR2</text>
<text x="42.4" y="113.5" transform="rotate(-90 42.4 113.5)">-</text>
<text x="50.5" y="111.8">5</text>
<text x="50.5" y="113.5">8</text>
<text x="53.2" y="112.6">VOUT1</text>
<text x="61.1" y="112.6">-VIN</text>
<text x="66" y="113.5">3</text>
<text x="66" y="111.8">4</text>
<text x="42.4" y="118.4" transform="rotate(-90 42.4 118.4)">+</text>
<text x="53.2" y="114.3">VOUT2</text>
<text x="60.6" y="116.1">VREF</text>
<text x="61.1" y="114.3">+VIN</text>
<text x="62.2" y="117.9">CD</text>
<text x="66" y="117.1">1</text>
<text x="66" y="115.3">2</text>
<text x="50.5" y="126">5</text>
<text x="66" y="126">4</text>
<text x="50.5" y="127.8">8</text>
<text x="53.2" y="126.7">VOUT1</text>
<text x="53.2" y="128.5">VOUT2</text>
<text x="60.6" y="130.3">VREF</text>
<text x="61.1" y="128.6">+VIN</text>
<text x="61.1" y="126.8">-VIN</text>
<text x="66" y="131.3">1</text>
<text x="66" y="129.5">2</text>
<text x="66" y="127.8">3</text>
<text x="62.2" y="132.1">CD</text>
<text x="213.1" y="142.4" transform="rotate(-90 213.1 142.4)">17</text>
<text x="230.8" y="142.4" transform="rotate(-90 230.8 142.4)">6</text>
<text x="238" y="142.4" transform="rotate(-90 238 142.4)">6</text>
<text x="213.1" y="149.9" transform="rotate(-90 213.1 149.9)">6</text>
<text x="230.8" y="149.9" transform="rotate(-90 230.8 149.9)">7</text>
<text x="238" y="149.9" transform="rotate(-90 238 149.9)">7</text>
<text x="64.9" y="160.5">C</text>
<text x="65" y="157">A</text>
<text x="65" y="158.8">B</text>
<text x="67.8" y="156.2">A</text>
<text x="67.8" y="158">B</text>
<text x="67.8" y="159.8">C</text>
<text x="154.5" y="163.3">1</text>
<text x="154.5" y="165.1">2</text>
<text x="154.5" y="166.9">3</text>
<text x="51.5" y="170.4">LED+</text>
<text x="51.5" y="172.2">LED-</text>
<text x="51.8" y="173.9">F1*4</text>
<text x="56.7" y="171.2">LED+</text>
<text x="56.7" y="173">LED-</text>
<text x="65" y="171.2">A</text>
<text x="65" y="173">B</text>
<text x="67.8" y="170.4">A</text>
<text x="67.8" y="172.2">B</text>
<text x="67.8" y="173.9">C</text>
<text x="154.5" y="168.7">4</text>
<text x="56.7" y="174.8">FRAME</text>
<text x="64.9" y="174.8">C</text>
</g>
<g font-size="1.2" fill="#505050">
<text x="233.3" y="34.7" transform="rotate(-90 233.3 34.7)">5V</text>
<text x="244" y="34.7" transform="rotate(-90 244 34.7)">3V3</text>
<text x="135.6" y="54.3" transform="rotate(-90 135.6 54.3)">3V3</text>
<text x="140.9" y="54.3" transform="rotate(-90 140.9 54.3)">3V3</text>
<text x="210.2" y="79.2" transform="rotate(-90 210.2 79.2)">3V3</text>
<text x="222.6" y="79.2" transform="rotate(-90 222.6 79.2)">3V3</text>
<text x="235.1" y="79.2" transform="rotate(-90 235.1 79.2)">3V3</text>
<text x="210.2" y="127.1" transform="rotate(-90 210.2 127.1)">3V3</text>
<text x="217.3" y="127.1" transform="rotate(-90 217.3 127.1)">5V</text>
<text x="231.5" y="136" transform="rotate(-90 231.5 136)">3V3</text>
<text x="214.6" y="142.2" transform="rotate(-90 214.6 142.2)">VDD</text>
<text x="232.4" y="142.2" transform="rotate(-90 232.4 142.2)">VCC</text>
<text x="239.5" y="142.2" transform="rotate(-90 239.5 142.2)">VCC</text>
<text x="75.1" y="144.9" transform="rotate(-90 75.1 144.9)">3V3</text>
<text x="82.2" y="144.9" transform="rotate(-90 82.2 144.9)">3V3</text>
<text x="158.7" y="152" transform="rotate(-90 158.7 152)">3V3</text>
<text x="162.2" y="152" transform="rotate(-90 162.2 152)">3V3</text>
<text x="167.6" y="152" transform="rotate(-90 167.6 152)">3V3</text>
<text x="214.6" y="151.1" transform="rotate(-90 214.6 151.1)">VSS</text>
<text x="232.4" y="151.1" transform="rotate(-90 232.4 151.1)">GND</text>
<text x="239.5" y="151.1" transform="rotate(-90 239.5 151.1)">GND</text>
<text x="50.2" y="159.1" transform="rotate(-90 50.2 159.1)">3V3</text>
<text x="152.4" y="161.8">CN1</text>
</g>
<g font-size="1.2" fill="#800000">
<text x="94.7" y="105.3" transform="rotate(-90 94.7 105.3)">3</text>
<text x="103.5" y="105.3" transform="rotate(-90 103.5 105.3)">3</text>
<text x="94.7" y="108.4" transform="rotate(-90 94.7 108.4)">1</text>
<text x="103.5" y="108.4" transform="rotate(-90 103.5 108.4)">1</text>
</g>
</svg>
